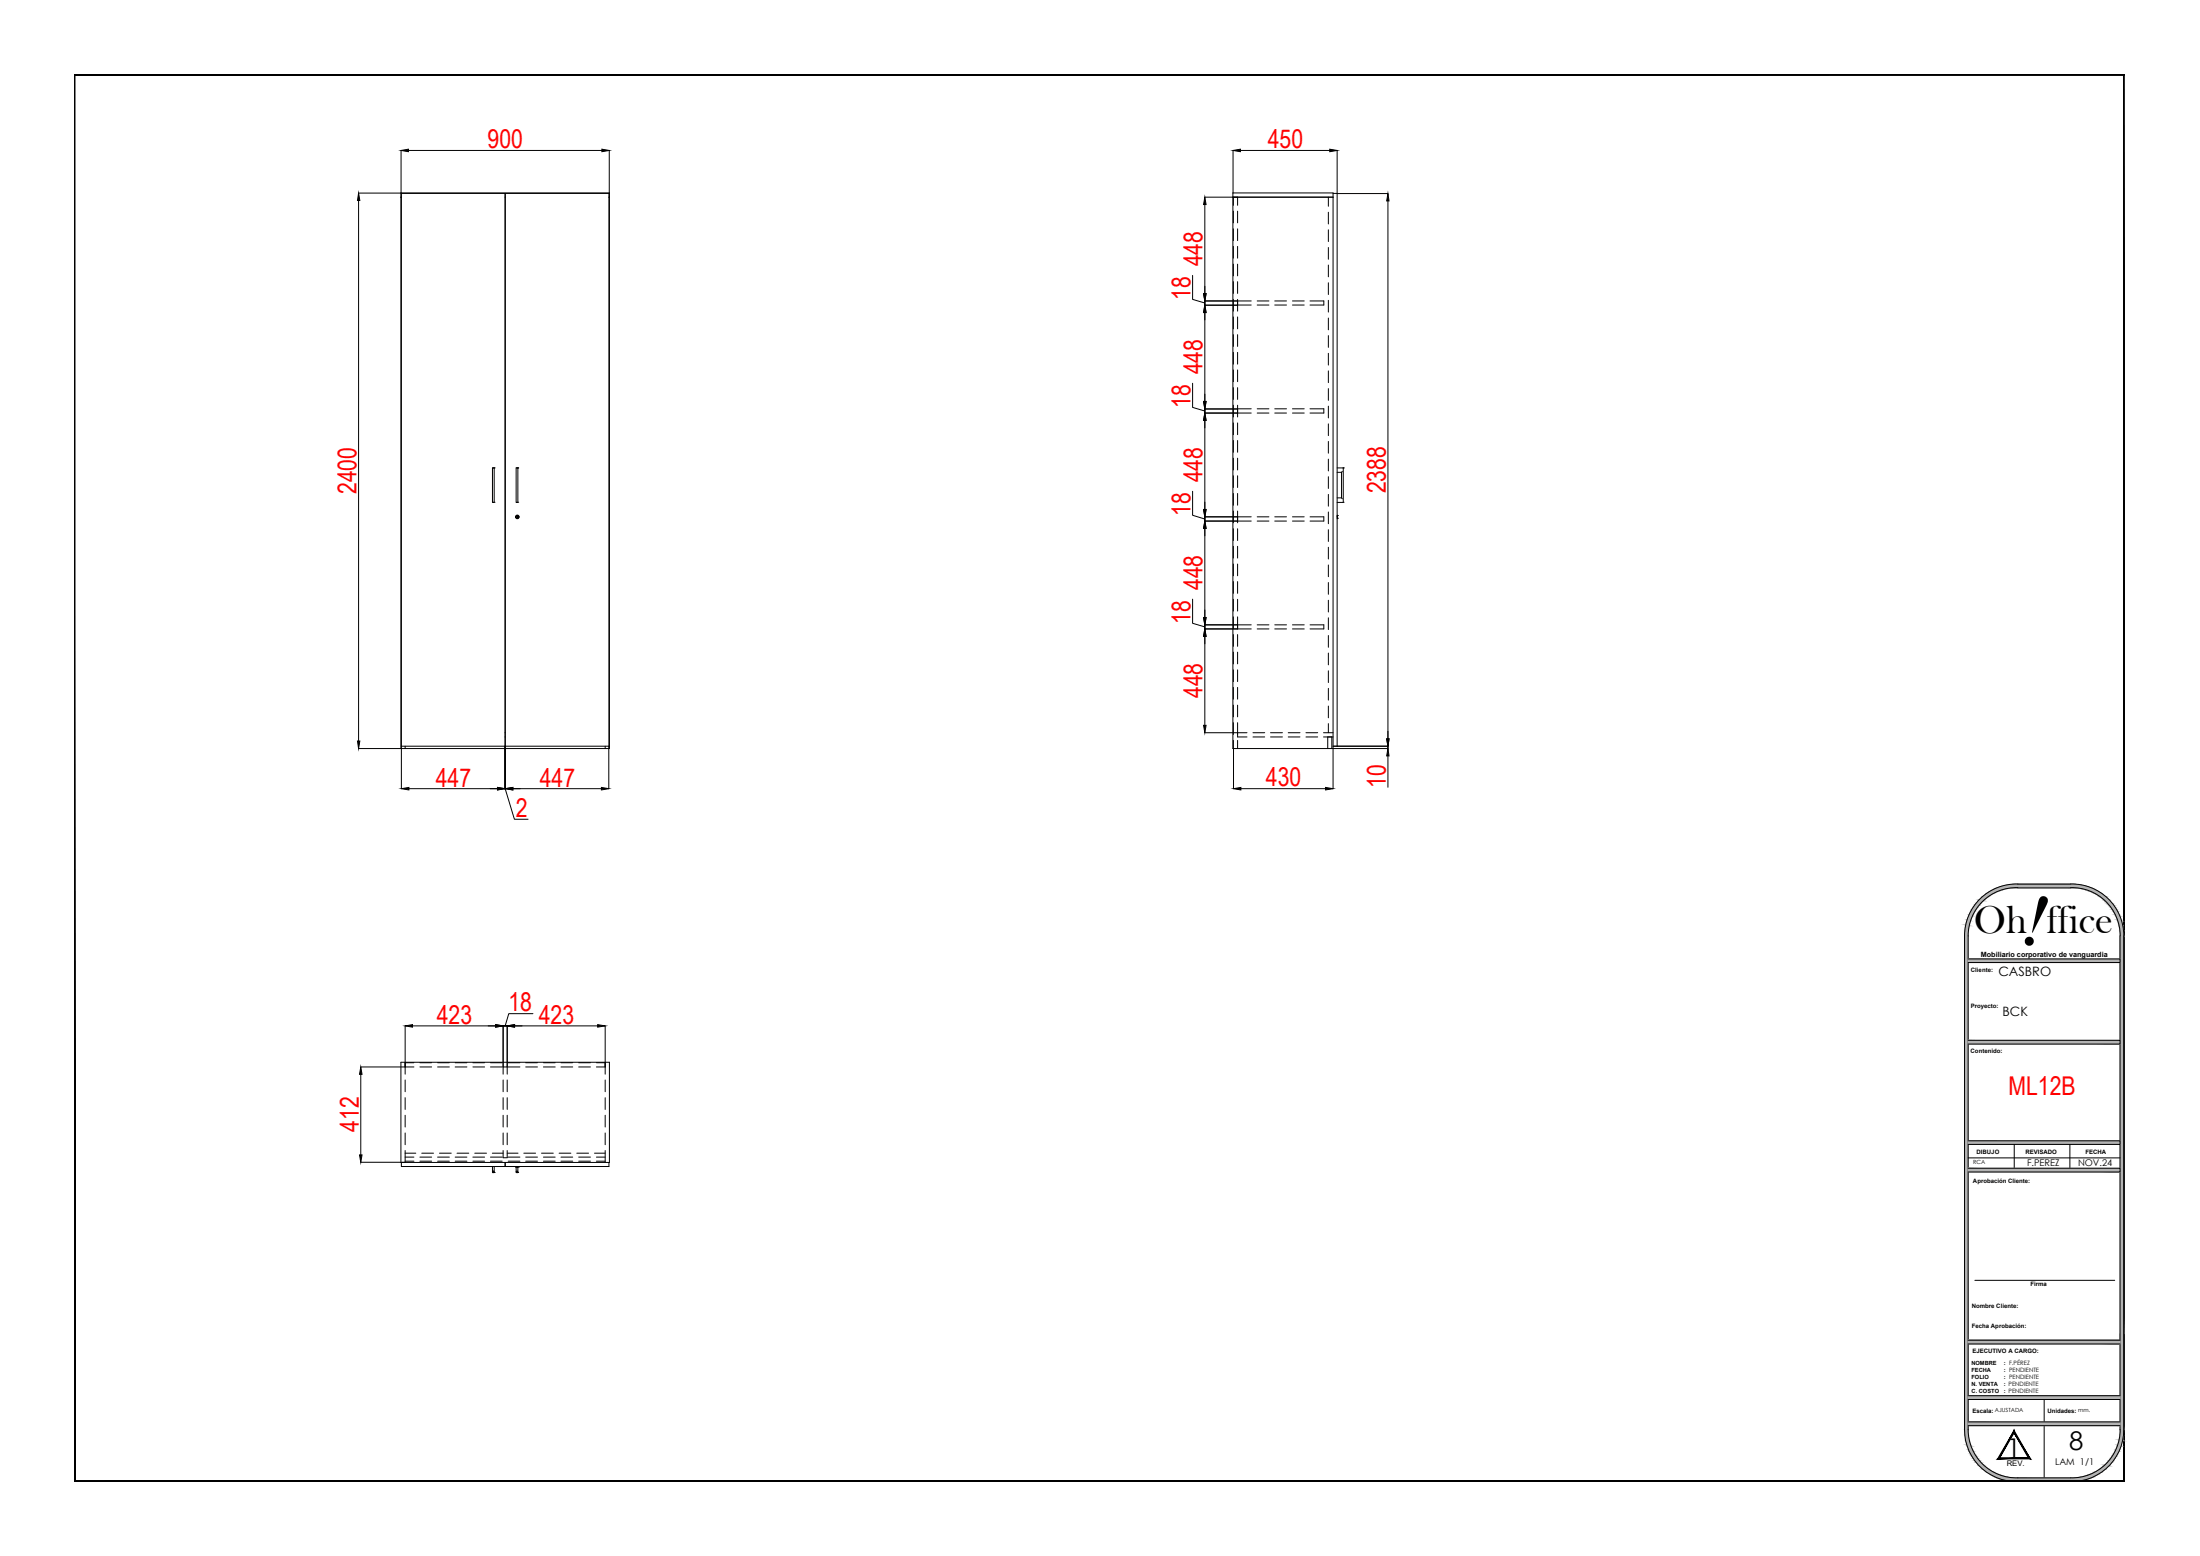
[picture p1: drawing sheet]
<svg xmlns="http://www.w3.org/2000/svg" width="594mm" height="420mm" viewBox="0 0 594 420" stroke-linecap="round" stroke-linejoin="round" font-family="sans-serif">
<g fill="#000" stroke="#000" stroke-width=".27">
<path d="M20 20.1v.2l553.6-.2zM20 20.3l553.6-.2v.2z"/>
<path d="M543.9 386.3v.6l4.4 7zM543.9 386.9l4.4 7-.6-.3zM539.4 393.9h8.9l-.6-.3zM539.4 393.9l.6-.3h7.7zM543.9 386.3l-4.5 7.6 .6-.3zM543.9 386.3v.6l-3.9 6.7z"/>
<path d="M20 400h553.6l-.2-.2zM20 400l.2-.2h553.2zM20 20.1v379.9l.2-.2zM20 20.1l.2 .2v379.5zM20 20.1l.2 .2 553.4-.2zM20.2 20.3l553.4-.2-.2 .2zM573.6 20.1l-.2 .2 .2 379.7zM573.4 20.3l.2 379.7-.2-.2z"/>
<path d="M20 400h553.6v-.2zM20 399.8h553.6l-553.6 .2z"/>
</g>
<g fill="none" stroke="#000" stroke-width=".27">
<path d="M544.9 239.8h14.2M544.9 238.7h14.2M544.9 239.7a13 13 0 0 0-13.4 13v133.4M544.9 238.7a14 14 0 0 0-14.4 14v133.4a13.9 13.9 0 0 0 14.4 13.9h14.2a14 14 0 0 0 14.4-13.9v-133.4a14 14 0 0 0-14.4-14M559.1 239.7a13 13 0 0 1 13.4 13M531.5 258.9h41v1h-41M572.5 252.7v133.4M531.5 280.9h41v1h-41M531.5 308h41v1h-41M531.5 315.5h41v1h-41M531.5 312.7h41M543.9 309v6.5"/>
<path d="M558.9 309v6.5M533.3 345.7h37.7M531.5 376.9h41M531.5 377.9h41M531.5 361.9h41M531.5 362.9h41M552 377.9v6M531.5 386a13 13 0 0 0 13.4 13.1h14.2M531.5 385h41M531.5 383.9h41M552 385v14.1M572.5 386a13 13 0 0 1-13.4 13.1"/>
</g>
<g fill="#b3b3b3" stroke="#b3b3b3" stroke-width=".27">
<path d="M544.9 238.7l15.6 .1zM543.4 238.8h17.1z"/>
<path d="M543.4 238.8l18.6 .2-1.5-.2zM541.9 239l1.5-.2 18.6 .2z"/>
<path d="M541.9 239l21.6 .3-1.5-.3zM540.5 239.3l1.4-.3 21.6 .3z"/>
<path d="M540.5 239.3l24.2 .5-1.2-.5zM539.3 239.8l1.2-.5 24.2 .5z"/>
<path d="M559.1 239.8h5.6zM559.1 239.8h5.6z"/>
<path d="M539.3 239.8h5.6zM539.2 239.8h4.3z"/>
<path d="M560.5 239.8h4.4zM560.5 239.8h4.4z"/>
<path d="M539.2 239.8h4.3zM539.1 239.8h4z"/>
<path d="M560.8 239.8l4.4 .1zM560.8 239.8l4.4 .1z"/>
<path d="M539.1 239.8h4zM538.8 239.9h3.3z"/>
<path d="M561.8 239.9l4 .4-.6-.4zM561.8 239.9l4 .4h-2.6z"/>
<path d="M538.8 239.9l2 .4 1.3-.4zM538.1 240.3l.7-.4 2 .4z"/>
<path d="M563.2 240.3l3 .2-.4-.2zM563.2 240.3l3 .2h-2.5z"/>
<path d="M538.1 240.3l2.1 .2 .6-.2zM537.7 240.5l.4-.2 2.1 .2z"/>
<path d="M563.7 240.5l2.9 .2-.4-.2zM563.7 240.5l2.9 .2h-2.1z"/>
<path d="M537.7 240.5l1.8 .2 .7-.2zM537.3 240.7l.4-.2 1.8 .2z"/>
<path d="M564.5 240.7l3 .5-.9-.5zM564.5 240.7l3 .5h-1.9z"/>
<path d="M537.3 240.7l1.1 .5 1.1-.5zM536.5 241.2l.8-.5 1.1 .5z"/>
<path d="M565.6 241.2l2 .1zM565.6 241.2l2 .1z"/>
<path d="M536.5 241.2h1.9zM536.3 241.3h1.9z"/>
<path d="M565.8 241.3l2.8 .8-1-.8zM565.8 241.3l2.8 .8h-1.7z"/>
<path d="M536.3 241.3l.8 .8 1.1-.8zM535.4 242.1l.9-.8 .8 .8z"/>
<path d="M566.9 242.1l1.8 .1zM566.9 242.1l1.8 .1z"/>
<path d="M535.4 242.1h1.7zM535.3 242.2h1.6z"/>
<path d="M567.1 242.2l2.3 .7-.7-.7zM567.1 242.2l2.3 .7h-1.4z"/>
<path d="M535.3 242.2l.7 .7 .9-.7zM535.3 242.2l.7 .7h-1.5z"/>
<path d="M568 242.9l1.7 .3-.3-.3zM568 242.9l1.7 .3h-1.4z"/>
<path d="M534.5 242.9l1.2 .3 .3-.3zM534.5 242.9l1.2 .3h-1.5z"/>
<path d="M568.3 243.2l2 .7-.6-.7zM568.3 243.2l2 .7h-1.3z"/>
<path d="M534.2 243.2l.7 .7 .8-.7zM534.2 243.2l.7 .7h-1.2z"/>
<path d="M569 243.9l1.7 .5-.4-.5zM569 243.9l1.7 .5h-1.3z"/>
<path d="M533.7 243.9l.9 .5 .3-.5zM533.7 243.9l.9 .5h-1.4z"/>
<path d="M569.4 244.4l1.7 .6-.4-.6zM569.4 244.4l1.7 .6h-1.2z"/>
<path d="M533.2 244.4l.8 .6 .6-.6zM533.2 244.4l.8 .6h-1.1z"/>
<path d="M569.9 245l1.6 .6-.4-.6zM569.9 245l1.6 .6h-1.2z"/>
<path d="M532.9 245l.7 .6 .4-.6zM532.9 245l.7 .6h-1.2z"/>
<path d="M570.3 245.6l1.5 .5-.3-.5zM570.3 245.6l1.5 .5h-1.1z"/>
<path d="M532.4 245.6l.9 .5 .3-.5zM532.4 245.6l.9 .5h-1.2z"/>
<path d="M570.7 246.1l1.5 .9-.4-.9zM570.7 246.1l1.5 .9h-1.1z"/>
<path d="M532.1 246.1l.8 .9 .4-.9zM532.1 246.1l.8 .9h-1.2z"/>
<path d="M571.1 247l1.3 .3-.2-.3zM571.1 247l1.3 .3h-1.1z"/>
<path d="M531.7 247l1 .3 .2-.3zM531.7 247l1 .3h-1.1z"/>
<path d="M571.3 247.3l1.5 1-.4-1zM571.3 247.3l1.5 1h-1.1z"/>
<path d="M531.6 247.3l.7 1 .4-1zM531.6 247.3l.7 1h-1.1z"/>
<path d="M571.7 248.3l1.2 .4-.1-.4zM571.7 248.3l1.2 .4h-1.1z"/>
<path d="M531.2 248.3l.9 .4 .2-.4zM531.2 248.3l.9 .4h-1z"/>
<path d="M571.8 248.7l1.4 1.1-.3-1.1zM571.8 248.7l1.4 1.1h-1.1z"/>
<path d="M531.1 248.7l.7 1.1 .3-1.1zM531.1 248.7l.7 1.1h-1z"/>
<path d="M572.1 249.8l1.1 .2v-.2zM572.1 249.8l1.1 .2h-1z"/>
<path d="M530.8 249.8l1 .2v-.2zM530.8 249.8l1 .2h-1.1z"/>
<path d="M572.2 250l1.2 1.2-.2-1.2zM572.2 250l1.2 1.2h-1z"/>
<path d="M530.7 250l.9 1.2 .2-1.2zM530.7 250l.9 1.2h-1z"/>
<path d="M572.4 251.2l1 .2zM572.4 251.2l1 .2z"/>
<path d="M530.6 251.2l1 .2zM530.6 251.2l1 .2z"/>
<path d="M572.4 251.4l1.1 1.3-.1-1.3zM572.4 251.4l1.1 1.3h-1z"/>
<path d="M530.5 251.4l1 1.3 .1-1.3zM530.5 251.4l1 1.3h-1z"/>
<path d="M572.5 252.7l1 107.5v-107.5zM572.5 252.7l1 107.5h-1z"/>
<path d="M530.5 252.7l1 107.5v-107.5zM530.5 252.7l1 107.5h-1z"/>
<path d="M572.5 360.2l1 25.9v-25.9zM572.5 360.2l1 25.9h-1z"/>
<path d="M530.5 360.2l1 25.9v-25.9zM530.5 360.2l1 25.9h-1z"/>
<path d="M572.5 386.1l.9 1.4 .1-1.4zM572.5 386.1l.9 1.4h-1z"/>
<path d="M530.5 386.1l1.1 1.4-.1-1.4zM530.5 386.1l1.1 1.4h-1.1z"/>
<path d="M572.4 387.5h1zM572.4 387.5h1z"/>
<path d="M530.5 387.5h1.1zM530.5 387.5h1.1z"/>
<path d="M572.4 387.5l.8 1.3 .2-1.3zM572.4 387.5l.8 1.3h-1z"/>
<path d="M530.6 387.5l1.2 1.3-.2-1.3zM530.6 387.5l1.2 1.3h-1.1z"/>
<path d="M572.2 388.8l1 .2v-.2zM572.2 388.8l1 .2h-1.1z"/>
<path d="M530.7 388.8l1.1 .2v-.2zM530.7 388.8l1.1 .2h-1z"/>
<path d="M572.1 389l.8 1.2 .3-1.2zM572.1 389l.8 1.2h-1.1z"/>
<path d="M530.8 389l1.3 1.2-.3-1.2zM530.8 389l1.3 1.2h-1z"/>
<path d="M571.8 390.2l1 .3 .1-.3zM571.8 390.2l1 .3h-1.1z"/>
<path d="M531.1 390.2l1.2 .3-.2-.3zM531.1 390.2l1.2 .3h-1.1z"/>
<path d="M571.7 390.5l.7 .9 .4-.9zM571.7 390.5l.7 .9h-1.1z"/>
<path d="M531.2 390.5l1.5 .9-.4-.9zM531.2 390.5l1.5 .9h-1.1z"/>
<path d="M571.3 391.4l.9 .5 .2-.5zM571.3 391.4l.9 .5h-1.1z"/>
<path d="M531.6 391.4l1.3 .5-.2-.5zM531.6 391.4l1.3 .5h-1.2z"/>
<path d="M571.1 391.9l.7 .8 .4-.8zM571.1 391.9l.7 .8h-1.1z"/>
<path d="M531.7 391.9l1.6 .8-.4-.8zM531.7 391.9l1.6 .8h-1.2z"/>
<path d="M570.7 392.7l.8 .5 .3-.5zM570.7 392.7l.8 .5h-1.2z"/>
<path d="M532.1 392.7l1.5 .5-.3-.5zM532.1 392.7l1.5 .5h-1.2z"/>
<path d="M570.3 393.2l.8 .6 .4-.6zM570.3 393.2l.8 .6h-1.2z"/>
<path d="M532.4 393.2l1.6 .6-.4-.6zM532.4 393.2l1.6 .6h-1.1z"/>
<path d="M569.9 393.8l.8 .6 .4-.6zM569.9 393.8l.8 .6h-1.3z"/>
<path d="M532.9 393.8l1.7 .6-.6-.6zM532.9 393.8l1.7 .6h-1.4z"/>
<path d="M569.4 394.4l.9 .5 .4-.5zM569.4 394.4l.9 .5h-1.3z"/>
<path d="M533.2 394.4l1.7 .5-.3-.5zM533.2 394.4l1.7 .5h-1.2z"/>
<path d="M569 394.9l.7 .7 .6-.7zM568.3 395.6l.7-.7 .7 .7z"/>
<path d="M533.7 394.9l2 .7-.8-.7zM533.7 394.9l2 .7h-1.5z"/>
<path d="M568.3 395.6l1.1 .2 .3-.2zM568 395.8l.3-.2 1.1 .2z"/>
<path d="M534.2 395.6l1.8 .2-.3-.2zM534.2 395.6l1.8 .2h-1.5z"/>
<path d="M568 395.8l.7 .8 .7-.8zM567.1 396.6l.9-.8 .7 .8z"/>
<path d="M534.5 395.8l2.4 .8-.9-.8zM534.5 395.8l2.4 .8h-1.6z"/>
<path d="M567.1 396.6h1.6zM567.1 396.6l1.5 .1h-1.7z"/>
<path d="M535.3 396.6l1.8 .1zM535.3 396.6l1.8 .1z"/>
<path d="M566.9 396.7l.7 .8 1-.8zM565.8 397.5l1.1-.8 .7 .8z"/>
<path d="M535.4 396.7l2.8 .8-1.1-.8zM535.4 396.7l2.8 .8h-1.9z"/>
<path d="M565.8 397.5h1.8zM565.6 397.5h1.9z"/>
<path d="M536.3 397.5h2.1zM536.3 397.5h2.1z"/>
<path d="M565.6 397.5l1 .5 .9-.5zM564.5 398l1.1-.5 1 .5z"/>
<path d="M536.5 397.5l3 .5-1.1-.5zM536.5 397.5l3 .5h-2.2z"/>
<path d="M564.5 398l1.7 .3 .4-.3zM563.7 398.3l.8-.3 1.7 .3z"/>
<path d="M537.3 398l2.9 .3-.7-.3zM537.3 398l2.9 .3h-2.5z"/>
<path d="M563.7 398.3l2.1 .2 .4-.2zM563.2 398.5l.5-.2 2.1 .2z"/>
<path d="M537.7 398.3l3.1 .2-.6-.2zM537.7 398.3l3.1 .2h-2.7z"/>
<path d="M563.2 398.5l2 .4 .6-.4zM561.8 398.9l1.4-.4 2 .4z"/>
<path d="M538.1 398.5l4 .4-1.3-.4zM538.1 398.5l4 .4h-3.3z"/>
<path d="M561.8 398.9h3.4zM560.8 399h4.1z"/>
<path d="M538.8 398.9l4.3 .1zM538.8 398.9l4.3 .1z"/>
<path d="M560.8 399h4.1zM560.5 399h4.2z"/>
<path d="M539.1 399h4.4zM539.1 399h4.4z"/>
<path d="M560.5 399h4.2zM559.1 399.1h5.6z"/>
<path d="M539.2 399l5.7 .1zM539.2 399l5.7 .1z"/>
<path d="M539.3 399.1l24.2 .4 1.2-.4zM539.3 399.1l24.2 .4h-23z"/>
<path d="M540.5 399.5l21.5 .3 1.5-.3zM540.5 399.5l21.5 .3h-20.1z"/>
<path d="M541.9 399.8l18.6 .2 1.5-.2zM541.9 399.8l18.6 .2h-17.1z"/>
<path d="M543.4 400h17.1zM543.4 400h15.7z"/>
<path d="M531.5 308l41 1v-1zM531.5 308l41 1h-41z"/>
<path d="M531.5 383.9l41 1.1v-1.1zM531.5 383.9l41 1.1h-41z"/>
<path d="M531.5 315.5l41 1v-1zM531.5 315.5l41 1h-41z"/>
<path d="M531.5 376.9l41 1v-1zM531.5 376.9l41 1h-41z"/>
<path d="M531.5 280.9l41 1v-1zM531.5 280.9l41 1h-41z"/>
<path d="M531.5 258.9l41 1v-1zM531.5 258.9l41 1h-41z"/>
<path d="M531.5 361.9l41 1v-1zM531.5 361.9l41 1h-41z"/>
</g>
<g fill="none" stroke="#000" stroke-width=".27">
<path d="M96.8 54.1v146M108.3 40.6v11.5h-11.5M110.3 40.6h52.2M164.5 40.6v11.5M325.3 55.2v24.1M325.3 53.2h8.9M333 40.6v11.5M335 40.6h24.1M361.1 40.6v11.7h13.7M374.8 54.3v145.2M322 74.4v6.4l3.3 1M325.3 82.4v-1.1v1.1"/>
<path d="M325.3 84.4v24M325.3 82.4h8.9M325.3 81.3h8.9M322 103.5v6.5l3.3 1M325.3 111.5v-1.1v1.1M325.3 113.5v24.1M325.3 111.5h8.9M325.3 110.4h8.9M322 132.7v6.4l3.3 1.1M325.3 139.6h8.9M325.3 140.7v-1.1v1.1M325.3 142.7v24"/>
<path d="M325.3 140.7h8.9M322 161.8v6.5l3.3 1M325.3 169.8v-1.1v1.1M325.3 169.8h8.9M325.3 171.9v24M325.3 168.7h8.9M325.3 197.9h8.9M96.8 202.1h11.5M108.4 201.5v11.5M110.4 213h23.9M136.3 213h.1M136.3 201.5v11.5"/>
<path d="M136.5 201.5l-.1 11.5 2.5 8.2h3.7M138.5 213h23.9M164.4 201.5v11.5M333.1 202.1v10.9M335.1 213h22.8M360 201.5h14.8v.6h-14.8v10.9M374.8 204.1v8.5M109.4 277v11.1h-12M111.4 277h22.4M135.9 277h1.1h-1.1M135.9 277v11.1M137 277v11.1"/>
<path d="M139 277h22.4M143.9 273.7h-6.5l-1 3.3M163.4 277v11.1M97.4 290.1v21.8M97.4 313.8h12"/>
</g>
<g fill="#000" stroke="#000" stroke-width=".27">
<path d="M96.8 52.1l.4 2h-.7zM108.3 40.6l2-.3v.7zM162.5 40.3l2 .3-2 .4zM325.3 53.2l.4 2h-.7zM333 40.6l2-.3v.7zM359.1 40.3l2 .3-2 .4zM374.8 52.3l.3 2h-.6zM325 79.3h.7l-.4 2zM325.3 82.4l.4 2h-.7zM325.3 111.5l.4 2h-.7zM325 108.4h.7l-.4 2zM325 137.6h.7l-.4 2z"/>
<path d="M325.3 140.7l.4 2h-.7zM325.3 169.8l.4 2.1h-.7zM325 166.7h.7l-.4 2zM325 195.9h.7l-.4 2zM374.5 199.5h.6l-.3 2zM96.5 200.1h.7l-.4 2zM108.4 213l2-.4v.7zM134.3 212.6l2 .4-2 .3zM136.5 213l2-.4v.7zM162.4 212.6l2 .4-2 .3zM333.1 213l2-.4v.7zM357.9 212.6l2.1 .4-2.1 .3z"/>
<path d="M374.8 202.1l.3 2h-.6zM109.4 277l2-.3v.7zM133.8 276.7l2.1 .3-2.1 .4zM137 277l2-.3v.7zM161.4 276.7l2 .3-2 .4zM97.4 288.1l.4 2h-.7zM97.1 311.9h.7l-.4 1.9z"/>
</g>
<!-- layer: MD_Visible -->
<g fill="none" stroke="#000" stroke-width=".27">
<path d="M108.3 52.1h56.3v150h-56.3zM108.3 53.2h.1M108.4 52.2h28v149.3h-28zM136.4 53.2h.1M136.5 52.2h27.9v149.3h-27.9zM164.4 53.2h.2M332.9 53.2h27.1M332.9 52.1h27.1v150h-27.1zM360 52.2h1.1v149.3h-1.1M133 126.4v9.2M133 135.6h.1M133 126.4h.1"/>
<path d="M133 126.4h.4M133 135.7h.4M133.4 135.6h.1M133.4 126.4h.1M133.4 126.4v9.2M139.4 126.4v9.2M139.4 135.6h.1M139.4 126.4h.1M139.4 126.4h.4M139.4 135.7h.4M139.6 139.5h.1M139.6 139.4l.2-.1v.2"/>
<path d="M139.6 139.5v.1M139.6 139.6l.1 .1M139.6 139.6h.1M139.7 139.7h.1M139.7 139.6h.1M139.8 139.5h.1M139.8 139.6h-.1M139.8 126.4h.1M139.8 135.6h.1M139.8 126.4v9.2M361.1 139.1v1M361.1 126.4h1.6"/>
<path d="M361.1 135.7h1.6M361.1 134.4h1.2M361.1 127.5h1.2M361.2 139.2v.7M361.2 139.2h.1M361.2 139.9h.1M362.3 134.4l.2 .3M362.3 127.5v6.9M362.5 127.3l-.2 .2M362.7 126.4h.1M362.7 135.6h.1M362.7 126.4v9.2"/>
<path d="M136.4 199h.1M136.4 197.9h.1M109.4 201.5v.6M163.4 201.5v.6M108.3 286.8h56.3v27.1h-56.3zM108.4 313.9v1.1h28v-1.1M133 315v1.6M133 316.6h.1M133.4 316.6h.1M133.4 315v1.6M133.4 316.6h-.4M136.5 313.9v1.1h27.9v-1.1"/>
<path d="M139.2 315l.1 .1M139.3 315.1h.1M139.4 315v1.6M139.4 316.6h.1M139.8 316.6h.1M139.8 315v1.6M139.8 316.6h-.4M140.1 315.1h.1M140.1 315l-.3 .1h.3"/>
<circle cx="139.7" cy="139.6" r=".4"/>
<circle cx="139.7" cy="139.6" r=".49"/>
</g>
<!-- layer: MD_Hidden -->
<g fill="none" stroke="#000" stroke-width=".27">
<path d="M333.1 53.2v2.2M333.1 57v3.2M334.2 53.2v2.2M334.2 57v3.2M358.7 53.2v2.5M358.7 57.3v3.2M333.1 61.8v3.2M333.1 66.5v3.2M333.1 71.3v3.2M333.1 76.1v3.1M334.2 61.8v3.2M334.2 66.5v3.2"/>
<path d="M334.2 71.3v3.2M334.2 76.1v3.1M358.7 62v3.2M358.7 66.8v3.2M358.7 71.6v3.1M358.7 76.4v3.1M333.1 80.8v3.2M333.1 85.6v3.2M333.1 90.4v3.1M333.1 95.2v3.1M333.1 99.9v3.2M334.2 80.8v3.2"/>
<path d="M334.2 85.6v3.2M334.2 90.4v3.1M334.2 95.2v3.1M334.2 99.9v3.2M334.2 82.4h3.7M334.2 81.3h3.7M339.5 82.4h3.2M339.5 81.3h3.2M344.2 82.4h3.2M344.2 81.3h3.2M349 82.4h3.2M349 81.3h3.2"/>
<path d="M353.8 81.3h3.7v1.1h-3.7M358.7 81.1v3.2M358.7 85.9v3.2M358.7 90.6v3.2M358.7 95.4v3.2M333.1 104.7v3.2M333.1 109.4v3.2M333.1 114.2v3.2M333.1 118.9v3.2M334.2 104.7v3.2M334.2 109.4v3.2M334.2 114.2v3.2"/>
<path d="M334.2 118.9v3.2M334.2 111.5h3.7M334.2 110.4h3.7M339.5 111.5h3.2M339.5 110.4h3.2M344.2 111.5h3.2M344.2 110.4h3.2M349 111.5h3.2M349 110.4h3.2M353.8 110.4h3.7v1.1h-3.7M358.7 100.1v3.2M358.7 104.9v3.2"/>
<path d="M358.7 109.7v3.1M358.7 114.5v3.1M358.7 119.2v3.2M333.1 123.7v3.2M333.1 128.5v3.1M333.1 133.3v3.1M333.1 138v3.2M334.2 123.7v3.2M334.2 128.5v3.1M334.2 133.3v3.1M334.2 138v3.2M334.2 139.6h3.7"/>
<path d="M339.5 139.6h3.2M344.2 139.6h3.2M349 139.6h3.2M353.8 139.6h3.7v1.1h-3.7M358.7 124v3.2M358.7 128.7v3.2M358.7 133.5v3.2M358.7 138.2v3.2M361.1 139.6h.1M361.1 139.3h.1M361.1 139.4h.1M361.1 139.9h.1"/>
<path d="M361.1 139.8h.1M362.7 126.4h.1M333.1 142.8v3.2M333.1 147.5v3.2M333.1 152.3v3.2M333.1 157v3.2M334.2 142.8v3.2M334.2 147.5v3.2M334.2 152.3v3.2M334.2 157v3.2M334.2 140.7h3.7M339.5 140.7h3.2"/>
<path d="M344.2 140.7h3.2M349 140.7h3.2M358.7 143v3.2M358.7 147.8v3.1M358.7 152.6v3.1M358.7 157.3v3.2M333.1 161.8v3.2M333.1 166.6v3.1M333.1 171.4v3.1M333.1 176.1v3.2M334.2 161.8v3.2M334.2 166.6v3.2h3.7"/>
<path d="M334.2 171.4v3.1M334.2 176.1v3.2M334.2 168.7h3.7M339.5 169.8h3.2M339.5 168.7h3.2M344.2 169.8h3.2M344.2 168.7h3.2M349 169.8h3.2M349 168.7h3.2M353.8 168.7h3.7v1.1h-3.7M358.7 162.1v3.2M358.7 166.8v3.2"/>
<path d="M358.7 171.6v3.2M358.7 176.3v3.2M333.1 180.9v3.2M333.1 185.6v3.2M333.1 190.4v3.2M333.1 195.1v3.2M333.1 199.9v2.2M334.2 180.9v3.2M334.2 185.6v3.2M334.2 190.4v3.2M334.2 195.1v3.9h2.5M334.2 199.9v2.2"/>
<path d="M334.2 197.9h2.5M338.3 199h3.2M338.3 197.9h3.2M343.1 199h3.2M343.1 197.9h3.2M347.9 199h3.1M347.9 197.9h3.1M352.7 199h3.1M352.7 197.9h3.1M357.4 199h2.6M357.4 197.9h2.6M358.5 199v3.1"/>
<path d="M358.7 181.1v3.2M358.7 185.9v3.1M358.7 190.7v3.1M358.7 195.4v2.5M359.6 199v3.1M109.4 286.8v3.3M109.4 291.6v3.2M109.4 296.4v3.2M109.4 288.1h2.4M109.4 287h2.4M113.4 288.1h3.2M113.4 287h3.2"/>
<path d="M118.2 288.1h3.1M118.2 287h3.1M122.9 288.1h3.2M122.9 287h3.2M127.7 288.1h3.2M127.7 287h3.2M132.4 288.1h3.2M132.4 287h3.2M135.9 290.1v-2h1.1v2M135.9 291.6v3.2M135.9 296.4v3.2M137 291.6v3.2"/>
<path d="M137 296.4v3.2M137.2 288.1h3.2M137.2 287h3.2M142 288.1h3.1M142 287h3.1M146.7 288.1h3.2M146.7 287h3.2M151.5 288.1h3.2M151.5 287h3.2M156.3 288.1h3.1M156.3 287h3.1M161.1 288.1h2.3"/>
<path d="M161.1 287h2.3M163.4 286.8v3.3M163.4 291.6v3.2M163.4 296.4v3.2M109.4 301.1v3.2M109.4 305.9v3.2M109.4 310.7v3.2M109.4 313.5h2.4M109.4 312.4h2.4M109.4 311.4h2.9M113.4 313.5h3.2M113.4 312.4h3.2"/>
<path d="M113.9 311.4h3.2M118.2 313.5h3.1M118.2 312.4h3.1M118.7 311.4h3.1M122.9 313.5h3.2M122.9 312.4h3.2M123.4 311.4h3.2M127.7 313.5h3.2M127.7 312.4h3.2M128.2 311.4h3.2M132.4 313.5h3.2M132.4 312.4h3.2"/>
<path d="M132.9 311.4h3M133 316.4a.23 .23 0 0 1 .2-.2 .23 .23 0 0 1 .2 .2M135.9 310.7v1.9h1.1v-1.9M135.9 301.1v3.2M135.9 305.9v3.2M137 301.1v3.2M137 305.9v3.2M137 311.4h2.9M137.2 313.5h3.2M137.2 312.4h3.2M139.4 316.4a.23 .23 0 0 1 .2-.2 .23 .23 0 0 1 .2 .2M139.6 315v.1"/>
<path d="M139.7 315v.1M139.8 315l-.4 .1M141.4 311.4h3.2M142 313.5h3.1M142 312.4h3.1M146.2 311.4h3.2M146.7 313.5h3.2M146.7 312.4h3.2M151 311.4h3.1M151.5 313.5h3.2M151.5 312.4h3.2M155.8 311.4h3.1"/>
<path d="M156.3 313.5h3.1M156.3 312.4h3.1M160.5 311.4h2.9M161.1 313.5h2.3M161.1 312.4h2.3M163.4 301.1v3.2M163.4 305.9v3.2M163.4 310.7v3.2"/>
</g>
<text font-size="20.6" x="545.2" y="254.3" transform="rotate(19 545.2 254.3)">!</text>
<text font-size="10.7" x="533" y="251.9">Oh ffice</text>
<g font-size="7" fill="#f00">
<text x="131.7" y="40">900</text>
<text x="342.4" y="40">450</text>
<text x="324.8" y="72" transform="rotate(-90 324.8 72)">448</text>
<text x="321.5" y="81" transform="rotate(-90 321.5 81)">18</text>
<text x="324.8" y="101.1" transform="rotate(-90 324.8 101.1)">448</text>
<text x="321.5" y="110.1" transform="rotate(-90 321.5 110.1)">18</text>
<text x="324.8" y="130.2" transform="rotate(-90 324.8 130.2)">448</text>
<text x="96.3" y="133.4" transform="rotate(-90 96.3 133.4)">2400</text>
<text x="374.2" y="133.2" transform="rotate(-90 374.2 133.2)">2388</text>
<text x="321.5" y="139.3" transform="rotate(-90 321.5 139.3)">18</text>
<text x="324.8" y="159.4" transform="rotate(-90 324.8 159.4)">448</text>
<text x="321.5" y="168.4" transform="rotate(-90 321.5 168.4)">18</text>
<text x="324.8" y="188.5" transform="rotate(-90 324.8 188.5)">448</text>
<text x="117.7" y="212.5">447</text>
<text x="145.8" y="212.5">447</text>
<text x="341.9" y="212.4">430</text>
<text x="374.2" y="212.7" transform="rotate(-90 374.2 212.7)">10</text>
<text x="139.2" y="220.7">2</text>
<text x="137.3" y="273.1">18</text>
<text x="118" y="276.4">423</text>
<text x="145.5" y="276.4">423</text>
<text x="542.3" y="295.6">ML12B</text>
<text x="96.9" y="305.6" transform="rotate(-90 96.9 305.6)">412</text>
</g>
<g font-size="7">
<text x="541.9" y="393.3">1</text>
<text x="558.7" y="391.7">8</text>
</g>
<g font-size="3.5">
<text x="539.6" y="263.6">CASBRO</text>
<text x="540.7" y="274.3">BCK</text>
</g>
<g font-size="2.5">
<text x="547.4" y="314.8">F.PEREZ</text>
<text x="561.1" y="314.8">NOV.24</text>
<text x="555" y="395.5">LAM 1/1</text>
</g>
<text font-size="2.1" x="541.9" y="395.8">REV.</text>
<text font-size="2" x="534.9" y="258.4">Mobiliario corporativo de vanguardia</text>
<g font-size="1.6">
<text x="532.2" y="262.4">Cliente:</text>
<text x="532.2" y="272.1">Proyecto:</text>
<text x="532.1" y="284.3">Contenido:</text>
<text x="533.8" y="311.6">DIBUJO</text>
<text x="546.9" y="311.6">REVISADO</text>
<text x="563.1" y="311.6">FECHA</text>
<text x="532.8" y="319.4">Aprobación Cliente:</text>
<text x="548.3" y="347.1">Firma</text>
<text x="532.5" y="353.2">Nombre Cliente:</text>
<text x="532.5" y="358.5">Fecha Aprobación:</text>
<text x="532.7" y="365.2">EJECUTIVO A CARGO:</text>
<text x="532.7" y="381.5">Escala: AJUSTADA</text>
<text x="552.9" y="381.5">Unidades: mm.</text>
</g>
<g font-size="1.5">
<text x="532.8" y="314.4">RCA</text>
<text x="532.4" y="368.6">NOMBRE</text>
<text x="532.4" y="370.5">FECHA</text>
<text x="541.1" y="368.6">: F.PÉREZ</text>
<text x="541.1" y="370.5">: PENDIENTE</text>
<text x="532.4" y="372.3">FOLIO</text>
<text x="532.4" y="374.2">N. VENTA</text>
<text x="532.4" y="376">C. COSTO</text>
<text x="541.1" y="372.3">: PENDIENTE</text>
<text x="541.1" y="374.2">: PENDIENTE</text>
<text x="541.1" y="376">: PENDIENTE</text>
</g>
</svg>
